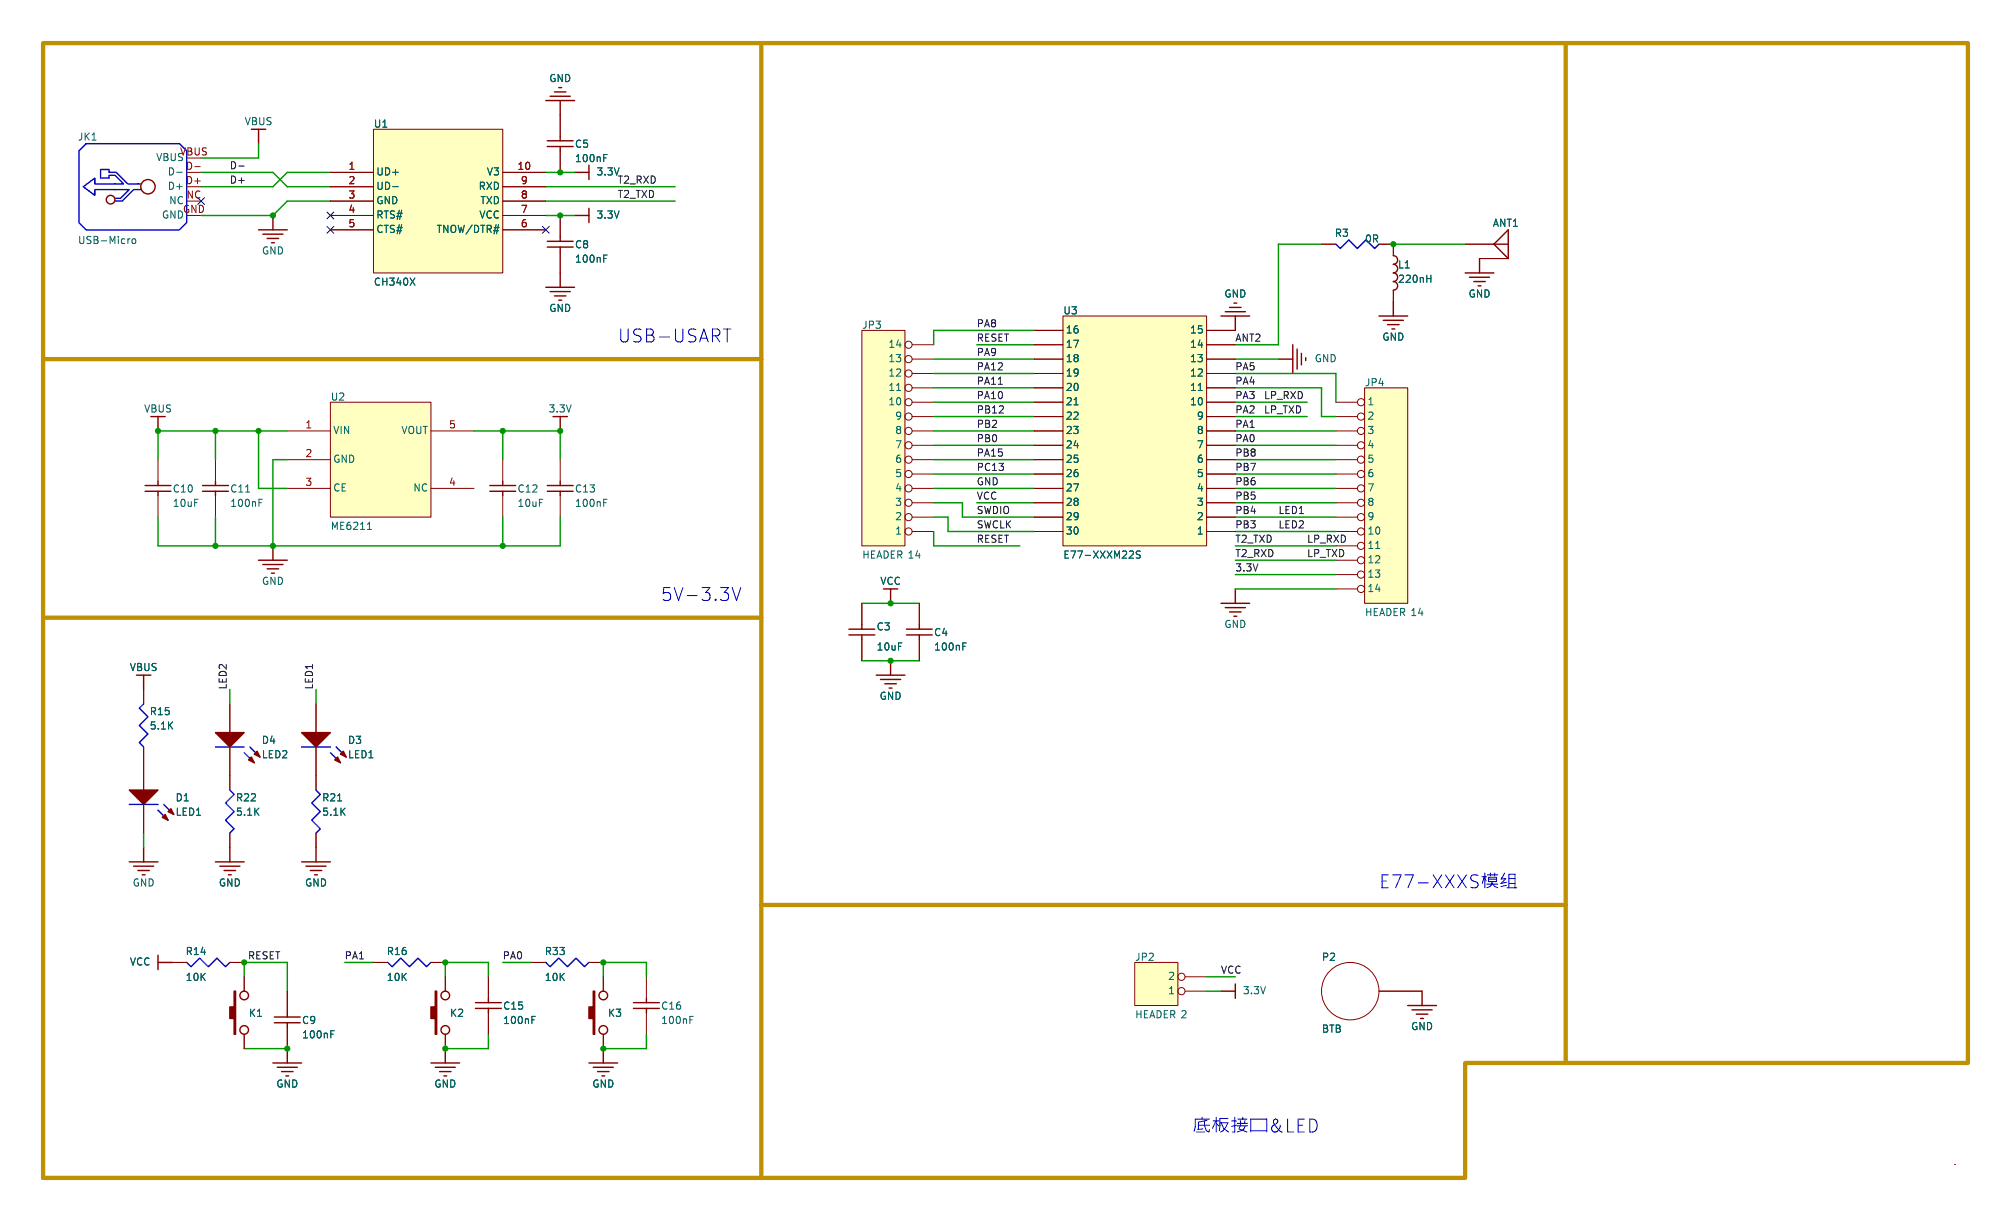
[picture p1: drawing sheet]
<svg xmlns="http://www.w3.org/2000/svg" width="356mm" height="216mm" viewBox="0 0 356 216" stroke-linecap="round" stroke-linejoin="round" font-family="sans-serif">
<g fill="none" stroke="#840000" stroke-width=".18">
<path d="M33 30.5h2.6M58.4 30.5h7.6M58.4 33h7.6M58.4 35.6h7.6M58.4 38.1h7.6M66 22.9h22.9v25.4h-22.9zM88.9 30.5h7.6M88.9 33h7.6M88.9 35.6h7.6M88.9 38.1h7.6M99.1 20.3v3.8M99.1 26.7v3.8"/>
<path d="M99.1 38.1v3.8M58.4 40.6h7.6M88.9 40.6h7.6M99.1 44.5v3.8M152.4 58.4h7.6v38.1h-7.6zM182.9 58.4h5.1M188 55.9h25.4v40.6h-25.4zM213.4 58.4h5M233.7 43.2h2.5M243.8 43.2h2.6v2M246.4 51.3v2M259.1 43.2h5.1"/>
<path d="M261.6 45.7h5.1M50.8 76.2h7.6M58.4 71.1h17.8v20.3h-17.8zM76.2 76.2h7.6M161.3 71.1h3.8M161.3 68.6h3.8M161.3 66h3.8M161.3 63.5h3.8M161.3 61h3.8M161.3 78.7h3.8M161.3 76.2h3.8M161.3 73.7h3.8"/>
<path d="M182.9 71.1h5.1M182.9 68.6h5.1M182.9 66h5.1M182.9 63.5h5.1M182.9 61h5.1M182.9 78.7h5.1M182.9 76.2h5.1M182.9 73.7h5.1M213.4 71.1h5M213.4 68.6h5M213.4 66h5M213.4 63.5h5"/>
<path d="M213.4 61h5M213.4 78.7h5M213.4 76.2h5M213.4 73.7h5M236.2 71.1h3.8M236.2 78.7h3.8M236.2 76.2h3.8M236.2 73.7h3.8M241.3 68.6h7.6v38.1h-7.6zM27.9 81.3v3.8M27.9 87.6v3.8M38.1 81.3v3.8"/>
<path d="M38.1 87.6v3.8M50.8 86.4h7.6M50.8 81.3h7.6M76.2 86.4h7.6M88.9 81.3v3.8M88.9 87.6v3.8M99.1 81.3v3.8M99.1 87.6v3.8M161.3 94h3.8M161.3 91.4h3.8M161.3 88.9h3.8M161.3 86.4h3.8"/>
<path d="M161.3 83.8h3.8M161.3 81.3h3.8M182.9 94h5.1M182.9 91.4h5.1M182.9 88.9h5.1M182.9 86.4h5.1M182.9 83.8h5.1M182.9 81.3h5.1M213.4 94h5M213.4 91.4h5M213.4 88.9h5M213.4 86.4h5"/>
<path d="M213.4 83.8h5M213.4 81.3h5M236.2 94h3.8M236.2 91.4h3.8M236.2 88.9h3.8M236.2 86.4h3.8M236.2 83.8h3.8M236.2 81.3h3.8M236.2 96.5h3.8M236.2 99.1h3.8M152.4 106.7v3.8M152.4 113v3.8"/>
<path d="M162.6 106.7v3.8M162.6 113v3.8M236.2 101.6h3.8M236.2 104.1h3.8M25.4 121.9v2.6M25.4 132.1v7.6M40.6 124.5v5M40.6 132.1v7.6M55.9 124.5v5M55.9 132.1v7.6M25.4 142.2v5.1M40.6 147.3v2.6"/>
<path d="M55.9 147.3v2.6M30.5 170.2h2.5M40.6 170.2h2.6M43.2 172.7v2.6M50.8 175.3v3.8M66 170.2h2.6M76.2 170.2h2.5M78.7 172.7v2.6M86.4 172.7v3.8M86.4 179.1v3.8M94 170.2h2.5M104.1 170.2h2.6"/>
<path d="M106.7 172.7v2.6M114.3 172.7v3.8M114.3 179.1v3.8M200.7 170.2h7.6v7.6h-7.6zM209.5 175.3h3.9M209.5 172.7h3.9M243.8 175.3h7.7M43.2 182.9v2.5M50.8 181.6v3.8M78.7 182.9v2.5M106.7 182.9v2.5M345.6 205.9h.1"/>
<circle cx="160.7" cy="78.7" r=".63"/>
<circle cx="160.7" cy="63.5" r=".63"/>
<circle cx="160.7" cy="61" r=".63"/>
<circle cx="160.7" cy="66" r=".63"/>
<circle cx="160.7" cy="68.6" r=".63"/>
<circle cx="160.7" cy="73.7" r=".63"/>
<circle cx="160.7" cy="76.2" r=".63"/>
<circle cx="160.7" cy="71.1" r=".63"/>
<circle cx="240.7" cy="78.7" r=".63"/>
<circle cx="240.7" cy="71.1" r=".63"/>
<circle cx="240.7" cy="73.7" r=".63"/>
<circle cx="240.7" cy="76.2" r=".63"/>
<circle cx="160.7" cy="94" r=".63"/>
<circle cx="160.7" cy="81.3" r=".63"/>
<circle cx="160.7" cy="88.9" r=".63"/>
<circle cx="160.7" cy="91.4" r=".63"/>
<circle cx="160.7" cy="83.8" r=".63"/>
<circle cx="160.7" cy="86.4" r=".63"/>
<circle cx="240.7" cy="94" r=".63"/>
<circle cx="240.7" cy="81.3" r=".63"/>
<circle cx="240.7" cy="88.9" r=".63"/>
<circle cx="240.7" cy="86.4" r=".63"/>
<circle cx="240.7" cy="91.4" r=".63"/>
<circle cx="240.7" cy="96.5" r=".63"/>
<circle cx="240.7" cy="83.8" r=".63"/>
<circle cx="240.7" cy="99.1" r=".63"/>
<circle cx="240.7" cy="104.1" r=".63"/>
<circle cx="240.7" cy="101.6" r=".63"/>
<circle cx="208.9" cy="172.7" r=".63"/>
<circle cx="208.9" cy="175.3" r=".63"/>
<circle cx="238.8" cy="175.3" r="5.1"/>
</g>
<g fill="none" stroke="#840000" stroke-width=".25">
<path d="M96.5 17.8h5.1M97.3 17h3.5M98 16.3h2.1M98.8 15.5h.5M99.1 17.8v2.5M45.7 22.9v2.5M48.3 38.1v2.5M96.8 25.9h4.5M96.8 24.9h4.5M99.1 24.1v.8M99.1 25.9v.8M101.6 30.5h2.5"/>
<path d="M101.6 38.1h2.5M104.1 29.2v2.6M104.1 36.8v2.6M45.7 40.6h5.1M46.5 41.4h3.5M47.2 42.2h2.1M48 42.9h.5M96.5 50.8h5.1M96.8 43.7h4.5M96.8 42.7h4.5M97.3 51.6h3.5M98 52.3h2.1"/>
<path d="M98.8 53.1h.5M99.1 41.9v.8M99.1 43.7v.8M99.1 48.3v2.5M215.9 55.9h5.1M216.7 55.1h3.5M217.4 54.4h2.1M218.2 53.6h.5M218.4 55.9v2.5M243.8 55.9h5.1M244.6 56.6h3.6M245.4 57.4h2"/>
<path d="M246.1 58.2h.5M246.4 45.2a.76 .76 0 0 1 .7 .8 .76 .76 0 0 1-.7 .7 .76 .76 0 0 1 .7 .8 .76 .76 0 0 1-.7 .8 .76 .76 0 0 1 .7 .7 .76 .76 0 0 1-.7 .8 .76 .76 0 0 1 .7 .7 .76 .76 0 0 1-.7 .8M246.4 53.3v2.6M259.1 48.3h5.1M259.8 49h3.6M260.6 49.8h2M261.4 50.5h.5M261.6 45.7v2.6M264.2 43.2h2.5M266.7 40.6v5.1l-2.5-2.5zM27.9 73.7v2.5M99.1 73.7v2.5"/>
<path d="M226.1 63.5h2.5M228.6 61v5M229.4 61.7v3.6M230.1 62.5v2M230.9 63.2v.6M25.7 86.9h4.5M25.7 85.9h4.5M27.9 85.1v.8M27.9 86.9v.7M35.8 86.9h4.6M35.8 85.9h4.6M38.1 85.1v.8"/>
<path d="M38.1 86.9v.7M45.7 99.1h5.1M46.5 99.8h3.5M48.3 96.5v2.6M86.6 86.9h4.6M86.6 85.9h4.6M88.9 85.1v.8M88.9 86.9v.7M96.8 86.9h4.5M96.8 85.9h4.5M99.1 85.1v.8M99.1 86.9v.7"/>
<path d="M25.4 119.4v2.5M47.2 100.6h2.1M48 101.3h.5M150.1 112.3h4.6M150.1 111.3h4.6M152.4 110.5v.8M152.4 112.3v.7M154.9 119.4h5.1M157.5 104.1v2.6M157.5 116.8v2.6M160.3 112.3h4.5M160.3 111.3h4.5"/>
<path d="M162.6 110.5v.8M162.6 112.3v.7M215.9 106.7h5.1M216.7 107.4h3.5M217.4 108.2h2.1M218.2 109h.5M218.4 104.1v2.6M155.7 120.1h3.6M156.5 120.9h2M157.2 121.7h.5M22.9 152.4h5M23.6 153.2h3.6"/>
<path d="M24.4 153.9h2M25.1 154.7h.6M25.4 149.9v2.5M38.1 152.4h5.1M38.9 153.2h3.5M39.6 153.9h2.1M40.4 154.7h.5M40.6 149.9v2.5M53.3 152.4h5.1M54.1 153.2h3.6M54.9 153.9h2M55.6 154.7h.5"/>
<path d="M55.9 149.9v2.5M27.9 168.9v2.6M27.9 170.2h2.6M48.5 179.8h4.6M50.8 179.1v.7M84.1 178.3h4.5M84.1 177.3h4.5M86.4 176.5v.8M86.4 178.3v.8M112 178.3h4.6M112 177.3h4.6M114.3 176.5v.8"/>
<path d="M114.3 178.3v.8M215.9 175.3h2.5M218.4 174v2.5M248.9 177.8h5.1M249.7 178.6h3.5M250.4 179.3h2.1M251.5 175.3v2.5M48.3 188h5M48.5 180.8h4.6M49 188.7h3.6M49.8 189.5h2M50.5 190.2h.6"/>
<path d="M50.8 180.8v.8M50.8 185.4v2.6M76.2 188h5.1M77 188.7h3.5M77.7 189.5h2.1M78.5 190.2h.5M78.7 185.4v2.6M104.1 188h5.1M104.9 188.7h3.6M105.7 189.5h2M106.4 190.2h.5M106.7 185.4v2.6"/>
<path d="M251.2 180.1h.5"/>
<circle cx="19.6" cy="35.3" r=".76"/>
<circle cx="26.2" cy="33" r="1.27"/>
<circle cx="43.2" cy="176" r=".76"/>
<circle cx="78.7" cy="176" r=".76"/>
<circle cx="106.7" cy="176" r=".76"/>
<circle cx="43.2" cy="182.1" r=".76"/>
<circle cx="78.7" cy="182.1" r=".76"/>
<circle cx="106.7" cy="182.1" r=".76"/>
</g>
<g fill="#ffffc2" stroke="#ffffc2" stroke-width=".18">
<path d="M66 22.9h22.9v25.4h-22.9z"/>
<path d="M152.4 58.4h7.6v38.1h-7.6z"/>
<path d="M200.7 170.2h7.6v7.6h-7.6z"/>
<path d="M188 55.9h25.4v40.6h-25.4z"/>
<path d="M241.3 68.6h7.6v38.1h-7.6z"/>
<path d="M58.4 71.1h17.8v20.3h-17.8z"/>
</g>
<g fill="none" stroke="#006464" stroke-width=".18">
<path d="M31.2 30.5h1M69.5 33h.9M106.8 27.3h.6M23 42.2l-.3 .1M23.4 42.3l.2-.1 .3 .1 .1 .5-.1 .2-.3 .1-.2-.2zM72.5 49.2l.9 1.2M73.4 49.2l-.9 1.2M87.4 40.3h.9M106.8 45.1h.6M252.3 49.3h.7M253 48.7v1.2M158.5 69h.8"/>
<path d="M211.9 69h.7M45.8 88.3h.6M65 93.6h.7M65.2 92.5l.1-.2v1.3M106.8 88.3h.6M199.6 98.7h.8M200.4 97.5v.5M201.6 97.5l-.4-.1-.2 .1v.4l.5 .2 .1 .4-.2 .2-.5-.1M170.3 113.7h.6M94.1 179.7h.6M122 179.7h.6M58.5 182.3h.6"/>
</g>
<g fill="none" stroke="#00f" stroke-width=".25">
<path d="M15.2 25.4h16.5l1.3 1.3v12.7l-1.3 1.2h-16.5l-1.2-1.2v-12.7zM24.9 32.5h-2.3l-2-2h-1.3v-.5h-1.5v1.5h1.5v-.5h1l1.5 1.5h-5v-1l-2.1 1.5 2.1 1.5v-1h6.1l-1.6 1.6h-1M24.9 33.5h-1.3l-2 2.1h-1.3M236.2 43.2l.8 .7 1.5-1.5 1.5 1.5 1.6-1.5 1.5 1.5 .7-.7M25.4 124.5l-.8 .7 1.6 1.5-1.6 1.6 1.6 1.5-1.6 1.5 .8 .8M38.1 132.1h5.1M40.6 139.7l.8 .8-1.5 1.5 1.5 1.5-1.5 1.5 1.5 1.6-.8 .7M43.2 133.1l1.8 1.8M44.2 132.1l1.8 1.8M53.3 132.1h5.1M55.9 139.7l.7 .8-1.5 1.5 1.5 1.5-1.5 1.5 1.5 1.6-.7 .7M58.4 133.1l1.8 1.8"/>
<path d="M59.4 132.1l1.8 1.8M22.9 142.2h5M27.9 143.3l1.8 1.7M29 142.2l1.7 1.8M33 170.2l.8 .7 1.5-1.5 1.5 1.5 1.6-1.5 1.5 1.5 .7-.7M68.6 170.2l.7 .7 1.6-1.5 1.5 1.5 1.5-1.5 1.5 1.5 .8-.7M96.5 170.2l.8 .7 1.5-1.5 1.5 1.5 1.6-1.5 1.5 1.5 .7-.7"/>
</g>
<g fill="#840000" stroke="#840000" stroke-width=".25">
<path d="M77 175.3h.2v7.6h-.2v-2.8h-.8v-2h.8z"/>
<path d="M104.9 175.3h.3v7.6h-.3v-2.8h-.8v-2h.8z"/>
<path d="M53.3 129.5h5.1l-2.5 2.6z"/>
<path d="M59.2 134.4l.5-.5 .5 1z"/>
<path d="M60.2 133.4l.5-.6 .5 1.1z"/>
<path d="M38.1 129.5h5.1l-2.6 2.6z"/>
<path d="M43.9 134.4l.5-.5 .6 1z"/>
<path d="M45 133.4l.5-.6 .5 1.1z"/>
<path d="M22.9 139.7h5l-2.5 2.5z"/>
<path d="M28.7 144.5l.5-.5 .5 1z"/>
<path d="M29.7 143.5l.5-.5 .5 1z"/>
<path d="M41.4 175.3h.3v7.6h-.3v-2.8h-.8v-2h.8z"/>
</g>
<path d="M34.4 29.5h1" fill="none" stroke="#a90000" stroke-width=".18"/>
<path d="M42.2 29.4h1" fill="none" stroke="#0f0f0f" stroke-width=".18"/>
<g fill="none" stroke="#0000c2" stroke-width=".18">
<path d="M127.9 58.2h1.3M129.5 103.9l.7 2.3 .8-2.3M244.4 155.8h.7M245.5 154.7h-1.1v2.3h1.1M246.2 154.7h1.6l-1 2.3M248.4 154.7h1.5l-.9 2.3M250.8 156.1h1.7M253.4 154.7l1.5 2.3M254.9 154.7l-1.5 2.3M255.6 154.7l1.5 2.3M257.1 154.7l-1.5 2.3M257.8 154.7l1.5 2.3"/>
<path d="M259.3 154.7l-1.5 2.3M261.4 154.8l-.9-.1a.56 .56 0 0 0-.5 .5 .56 .56 0 0 0 .5 .6 .84 .84 0 0 1 .9 .5 .58 .58 0 0 1-.5 .7l-.8-.1M262 155h.9M262.5 155l.3 .8M262.5 154.9l-.4 1.3M262.6 154.4v2.6M262.9 156.3h1.9M263 154.7h1.8M263.2 155.5h1.4M263.2 155.1h1.4v.8h-1.4zM263.5 154.4v.5M263.9 156.2l.4 .6 .5 .2"/>
<path d="M263.9 155.9l-.2 .6-.8 .5M264.3 154.4v.5M265.6 155.1l-.1 .4M266 154.4l-.4 .8M266.2 155.3l-.8 .2M266.3 155.3l-.9 .9 1-.2M266.4 156.5l-1 .3M266.5 157h1.7M266.8 155.3h1.1M266.8 156.2h1.1M266.8 157v-2.4h1.1v2.4M211.9 199h2"/>
<path d="M212.6 197.5v.4M212.7 199.6l-.9 .1M213 198.2v.8l.3 .9 .5 .3 .1-.5M213.4 198.1l-1.5 .3v1.3M213.9 197.9h-2.5v1.4l-.3 .8M214.5 198.2h1M215 198.3l-.6 1.2M215.1 197.5v2.7M215.1 198.6l.4 .5M215.7 198.5h1.4l-.4 .9-.4 .5-.5 .3M215.9 198.5l.5 1 .8 .7M217.1 197.8h-1.4l-.1 2.1"/>
<path d="M217.8 198.2h.9M218.3 197.5v2.7h-.4M218.7 199l-.9 .2M218.8 198.6h1.8M218.8 199.1h1.8M218.9 197.9h1.6M219.3 198.1l.1 .5-.3 1 1.4 .6M219.7 197.5v.5M220.2 198l-.1 .5M220.2 199.1l-.5 .7-.9 .4M221.2 199.9h2.8M226.4 199a.99 .99 0 0 1-1.3 1.1 .62 .62 0 0 1 0-1l.6-.5a.42 .42 0 0 0 .1-.6l-.2-.1-.3 .1a.85 .85 0 0 0 .2 1.1l.9 1 .3 .1"/>
<path d="M227.7 197.9v2.3h1.1M229.5 199h.8M230.6 197.9h-1.1v2.3h1.1M231.6 197.9a1.2 1.2 0 0 1 1.3 .7 1.2 1.2 0 0 1-.4 1.5l-.9 .1zM211.6 200.2h1.4M221.2 200.2v-2.3h2.8v2.3"/>
</g>
<path d="M7.6 7.6h340.4v180.4h-88.9v20.3h-251.5zM134.6 7.6v200.7M276.9 7.6v180.4M7.6 63.5h127M7.6 109.2h127M134.6 160h142.3" fill="none" stroke="#bf9000" stroke-width=".76"/>
<g fill="none" stroke="#009600" stroke-width=".25">
<path d="M35.6 30.5h12.7l2.5 2.5h7.6M45.7 25.4v2.5h-10.1M58.4 30.5h-7.6l-2.5 2.5h-12.7M58.4 35.6h-7.6l-2.5 2.5h-12.7M96.5 30.5h5.1M96.5 38.1h5.1M96.5 33h22.9M96.5 35.6h22.9M182.9 58.4h-17.8v2.6M233.7 43.2h-7.6v17.8h-7.7M246.4 43.2h12.7M38.1 76.2v5.1"/>
<path d="M45.7 76.2v10.2h5.1M50.8 76.2h-22.9v5.1M83.8 76.2h15.3v5.1M88.9 76.2v5.1M165.1 66h17.8M165.1 76.2h17.8M165.1 68.6h17.8M165.1 73.7h17.8M165.1 71.1h17.8M165.1 78.7h17.8M165.1 63.5h17.8M172.7 61h10.2"/>
<path d="M218.4 66h17.8v5.1M218.4 76.2h17.8M218.4 68.6h15.3v5.1h2.5M218.4 73.7h12.7M218.4 71.1h12.7M218.4 78.7h17.8M218.4 63.5h7.7M27.9 91.4v5.1h71.2v-5.1M38.1 91.4v5.1M50.8 81.3h-2.5v15.2M88.9 91.4v5.1M165.1 86.4h17.8"/>
<path d="M165.1 83.8h17.8M165.1 81.3h17.8M165.1 94v2.5h15.2M165.1 88.9h5.1v2.5h12.7M165.1 91.4h2.5v2.6h15.3M172.7 88.9h10.2M218.4 86.4h17.8M218.4 83.8h17.8M218.4 81.3h17.8M218.4 96.5h17.8M218.4 91.4h17.8M218.4 88.9h17.8"/>
<path d="M218.4 94h17.8M218.4 99.1h17.8M152.4 106.7h10.2M152.4 116.8h10.2M218.4 104.1h17.8M218.4 101.6h17.8M40.6 121.9v2.6M55.9 121.9v2.6M25.4 147.3v2.6M43.2 172.7v-2.5h7.6v5.1M61 170.2h5M78.7 172.7v-2.5h7.7v2.5"/>
<path d="M88.9 170.2h5.1M106.7 172.7v-2.5h7.6v2.5M213.4 172.7h5M213.4 175.3h2.5M43.2 185.4h7.6M86.4 182.9v2.5h-7.7M114.3 182.9v2.5h-7.6"/>
</g>
<path d="M35 35l1.2 1.2M36.2 35l-1.2 1.2M57.8 37.5l1.2 1.2M59 37.5l-1.2 1.2M57.8 40l1.2 1.2M59 40l-1.2 1.2M95.9 40l1.2 1.2M97.1 40l-1.2 1.2" fill="none" stroke="#000084" stroke-width=".18"/>
<g fill="#009600" stroke="#009600" stroke-width=".18">
<circle cx="246.4" cy="43.2" r=".46"/>
<circle cx="157.5" cy="116.8" r=".46"/>
<circle cx="157.5" cy="106.7" r=".46"/>
<circle cx="27.9" cy="76.2" r=".46"/>
<circle cx="48.3" cy="38.1" r=".46"/>
<circle cx="45.7" cy="76.2" r=".46"/>
<circle cx="38.1" cy="76.2" r=".46"/>
<circle cx="99.1" cy="38.1" r=".46"/>
<circle cx="99.1" cy="30.5" r=".46"/>
<circle cx="43.2" cy="170.2" r=".46"/>
<circle cx="50.8" cy="185.4" r=".46"/>
<circle cx="106.7" cy="170.2" r=".46"/>
<circle cx="106.7" cy="185.4" r=".46"/>
<circle cx="78.7" cy="185.4" r=".46"/>
<circle cx="78.7" cy="170.2" r=".46"/>
<circle cx="38.1" cy="96.5" r=".46"/>
<circle cx="48.3" cy="96.5" r=".46"/>
<circle cx="88.9" cy="96.5" r=".46"/>
<circle cx="88.9" cy="76.2" r=".46"/>
<circle cx="99.1" cy="76.2" r=".46"/>
</g>
<g font-size="3.2" fill="#0000c2">
<text x="109.2" y="61">USB-USART</text>
<text x="116.8" y="106.7">5V-3.3V</text>
</g>
<g font-size="1.8" fill="#006464">
<text x="97.1" y="14.8">GND</text>
<text x="43.2" y="22.4">VBUS</text>
<text x="66" y="22.9">U1</text>
<text x="13.7" y="25.1">JK1</text>
<text x="27.5" y="28.8">VBUS</text>
<text x="101.6" y="26.4">C5</text>
<text x="101.6" y="28.9">100nF</text>
<text x="29.5" y="33.8">D+</text>
<text x="29.5" y="31.3">D-</text>
<text x="66.5" y="31.3">UD+</text>
<text x="66.5" y="33.8">UD-</text>
<text x="84.5" y="33.8">RXD</text>
<text x="86" y="31.3">V3</text>
<text x="105.4" y="31.3">3.3V</text>
<text x="28.5" y="38.9">GND</text>
<text x="29.8" y="36.4">NC</text>
<text x="66.5" y="36.4">GND</text>
<text x="66.5" y="38.9">RTS#</text>
<text x="66.5" y="41.5">CTS#</text>
<text x="77.1" y="41.5">TNOW/DTR#</text>
<text x="84.6" y="38.9">VCC</text>
<text x="84.8" y="36.4">TXD</text>
<text x="105.4" y="38.9">3.3V</text>
<text x="263.9" y="40.4">ANT1</text>
<text x="13.7" y="43.4">USB-Micro</text>
<text x="46.3" y="45.3">GND</text>
<text x="101.6" y="44.2">C8</text>
<text x="101.6" y="46.7">100nF</text>
<text x="236" y="42.2">R3</text>
<text x="241.3" y="43.2">0R</text>
<text x="247.1" y="47.7">L1</text>
<text x="66" y="50.8">CH340X</text>
<text x="216.4" y="52.9">GND</text>
<text x="247.1" y="50.3">220nH</text>
<text x="259.6" y="52.9">GND</text>
<text x="97.1" y="55.4">GND</text>
<text x="152.4" y="58.4">JP3</text>
<text x="188" y="55.9">U3</text>
<text x="188.5" y="59.2">16</text>
<text x="210.3" y="59.2">15</text>
<text x="157" y="64.3">13</text>
<text x="157" y="61.8">14</text>
<text x="188.5" y="61.8">17</text>
<text x="188.5" y="64.3">18</text>
<text x="210.3" y="64.3">13</text>
<text x="210.3" y="61.8">14</text>
<text x="232.4" y="64.3">GND</text>
<text x="244.4" y="60.5">GND</text>
<text x="58.4" y="71.1">U2</text>
<text x="157" y="71.9">10</text>
<text x="157" y="69.4">11</text>
<text x="157" y="66.9">12</text>
<text x="188.5" y="66.9">19</text>
<text x="188.5" y="69.4">20</text>
<text x="188.5" y="71.9">21</text>
<text x="210.3" y="71.9">10</text>
<text x="210.3" y="69.4">11</text>
<text x="210.3" y="66.9">12</text>
<text x="241.3" y="68.6">JP4</text>
<text x="241.8" y="71.9">1</text>
<text x="25.4" y="73.2">VBUS</text>
<text x="58.9" y="77">VIN</text>
<text x="70.8" y="77">VOUT</text>
<text x="96.9" y="73.2">3.3V</text>
<text x="158.2" y="77">8</text>
<text x="158.2" y="74.5">9</text>
<text x="188.5" y="74.5">22</text>
<text x="188.5" y="77">23</text>
<text x="211.5" y="77">8</text>
<text x="211.5" y="74.5">9</text>
<text x="241.8" y="74.5">2</text>
<text x="241.8" y="77">3</text>
<text x="58.9" y="82.1">GND</text>
<text x="158.2" y="82.1">6</text>
<text x="158.2" y="79.6">7</text>
<text x="188.5" y="79.6">24</text>
<text x="188.5" y="82.1">25</text>
<text x="211.5" y="82.1">6</text>
<text x="211.5" y="79.6">7</text>
<text x="241.8" y="79.6">4</text>
<text x="241.8" y="82.1">5</text>
<text x="30.5" y="87.4">C10</text>
<text x="30.5" y="89.9">10uF</text>
<text x="40.6" y="87.4">C11</text>
<text x="40.6" y="89.9">100nF</text>
<text x="58.9" y="87.2">CE</text>
<text x="73" y="87.2">NC</text>
<text x="91.4" y="87.4">C12</text>
<text x="91.4" y="89.9">10uF</text>
<text x="101.6" y="87.4">C13</text>
<text x="101.6" y="89.9">100nF</text>
<text x="158.2" y="89.7">3</text>
<text x="158.2" y="87.2">4</text>
<text x="158.2" y="84.6">5</text>
<text x="188.5" y="84.6">26</text>
<text x="188.5" y="87.2">27</text>
<text x="188.5" y="89.7">28</text>
<text x="211.5" y="89.7">3</text>
<text x="211.5" y="87.2">4</text>
<text x="211.5" y="84.6">5</text>
<text x="241.8" y="84.6">6</text>
<text x="241.8" y="87.2">7</text>
<text x="241.8" y="89.7">8</text>
<text x="58.4" y="94">ME6211</text>
<text x="158.2" y="94.8">1</text>
<text x="158.2" y="92.3">2</text>
<text x="188.5" y="92.3">29</text>
<text x="188.5" y="94.8">30</text>
<text x="211.5" y="94.8">1</text>
<text x="211.5" y="92.3">2</text>
<text x="241.8" y="94.8">10</text>
<text x="241.8" y="92.3">9</text>
<text x="152.4" y="99.1">HEADER 14</text>
<text x="188" y="99.1">E77-XXXM22S</text>
<text x="241.8" y="97.3">11</text>
<text x="241.8" y="99.9">12</text>
<text x="46.3" y="103.7">GND</text>
<text x="155.6" y="103.7">VCC</text>
<text x="241.8" y="102.4">13</text>
<text x="241.8" y="105">14</text>
<text x="154.9" y="111.8">C3</text>
<text x="165.1" y="112.8">C4</text>
<text x="216.4" y="111.3">GND</text>
<text x="241.3" y="109.2">HEADER 14</text>
<text x="22.9" y="118.9">VBUS</text>
<text x="154.9" y="115.3">10uF</text>
<text x="165.1" y="115.3">100nF</text>
<text x="155.5" y="124">GND</text>
<text x="26.4" y="126.7">R15</text>
<text x="26.4" y="129.3">5.1K</text>
<text x="46.2" y="131.8">D4</text>
<text x="61.5" y="131.8">D3</text>
<text x="46.2" y="134.4">LED2</text>
<text x="61.5" y="134.4">LED1</text>
<text x="31" y="142">D1</text>
<text x="41.7" y="142">R22</text>
<text x="56.9" y="142">R21</text>
<text x="31" y="144.5">LED1</text>
<text x="41.7" y="144.5">5.1K</text>
<text x="56.9" y="144.5">5.1K</text>
<text x="23.4" y="157">GND</text>
<text x="38.6" y="157">GND</text>
<text x="53.9" y="157">GND</text>
<text x="22.9" y="171">VCC</text>
<text x="32.8" y="169.2">R14</text>
<text x="32.8" y="173.7">10K</text>
<text x="68.3" y="169.2">R16</text>
<text x="68.3" y="173.7">10K</text>
<text x="96.3" y="169.2">R33</text>
<text x="96.3" y="173.7">10K</text>
<text x="200.7" y="170.2">JP2</text>
<text x="206.4" y="173.5">2</text>
<text x="233.7" y="170.2">P2</text>
<text x="88.9" y="178.8">C15</text>
<text x="116.8" y="178.8">C16</text>
<text x="206.4" y="176.1">1</text>
<text x="219.7" y="176.1">3.3V</text>
<text x="43.9" y="180.1">K1</text>
<text x="53.3" y="181.3">C9</text>
<text x="53.3" y="183.9">100nF</text>
<text x="79.5" y="180.1">K2</text>
<text x="88.9" y="181.3">100nF</text>
<text x="107.4" y="180.1">K3</text>
<text x="116.8" y="181.3">100nF</text>
<text x="200.7" y="180.3">HEADER 2</text>
<text x="233.7" y="182.9">BTB</text>
<text x="249.5" y="182.4">GND</text>
<text x="48.8" y="192.6">GND</text>
<text x="76.7" y="192.6">GND</text>
<text x="104.7" y="192.6">GND</text>
</g>
<g font-size="1.8" fill="#a90000">
<text x="31.8" y="27.7">VBUS</text>
<text x="32.8" y="32.8">D+</text>
<text x="32.8" y="30.2">D-</text>
<text x="32.9" y="35.3">NC</text>
<text x="61.6" y="30.2">1</text>
<text x="61.6" y="32.8">2</text>
<text x="61.6" y="35.3">3</text>
<text x="91.4" y="30.2">10</text>
<text x="92" y="35.3">8</text>
<text x="92" y="32.8">9</text>
<text x="32.3" y="37.8">GND</text>
<text x="61.6" y="37.8">4</text>
<text x="61.6" y="40.4">5</text>
<text x="92" y="40.4">6</text>
<text x="92" y="37.8">7</text>
<text x="53.9" y="75.9">1</text>
<text x="79.3" y="75.9">5</text>
<text x="53.9" y="81">2</text>
<text x="53.9" y="86.1">3</text>
<text x="79.3" y="86.1">4</text>
</g>
<g font-size="1.8" fill="#0f0f0f">
<text x="40.6" y="30.1">D-</text>
<text x="40.6" y="32.7">D+</text>
<text x="109.2" y="32.7">T2_RXD</text>
<text x="109.2" y="35.2">T2_TXD</text>
<text x="172.7" y="58.1">PA8</text>
<text x="172.7" y="60.6">RESET</text>
<text x="172.7" y="63.2">PA9</text>
<text x="172.7" y="65.7">PA12</text>
<text x="218.4" y="65.7">PA5</text>
<text x="218.4" y="60.6">ANT2</text>
<text x="172.7" y="70.8">PA10</text>
<text x="172.7" y="68.2">PA11</text>
<text x="218.4" y="68.2">PA4</text>
<text x="218.4" y="70.8">PA3</text>
<text x="223.5" y="70.8">LP_RXD</text>
<text x="172.7" y="73.3">PB12</text>
<text x="172.7" y="75.9">PB2</text>
<text x="218.4" y="75.9">PA1</text>
<text x="218.4" y="73.3">PA2</text>
<text x="223.5" y="73.3">LP_TXD</text>
<text x="172.7" y="78.4">PB0</text>
<text x="172.7" y="80.9">PA15</text>
<text x="172.7" y="83.5">PC13</text>
<text x="218.4" y="83.5">PB7</text>
<text x="218.4" y="80.9">PB8</text>
<text x="218.4" y="78.4">PA0</text>
<text x="172.7" y="88.6">VCC</text>
<text x="172.7" y="86">GND</text>
<text x="218.4" y="88.6">PB5</text>
<text x="218.4" y="86">PB6</text>
<text x="172.7" y="91.1">SWDIO</text>
<text x="172.7" y="93.6">SWCLK</text>
<text x="218.4" y="93.6">PB3</text>
<text x="218.4" y="91.1">PB4</text>
<text x="226.1" y="93.6">LED2</text>
<text x="226.1" y="91.1">LED1</text>
<text x="172.7" y="96.2">RESET</text>
<text x="218.4" y="101.3">3.3V</text>
<text x="218.4" y="96.2">T2_TXD</text>
<text x="218.4" y="98.7">T2_RXD</text>
<text x="231.1" y="96.2">LP_RXD</text>
<text x="231.1" y="98.7">LP_TXD</text>
<text x="40.3" y="121.9" transform="rotate(-90 40.3 121.9)">LED2</text>
<text x="55.5" y="121.9" transform="rotate(-90 55.5 121.9)">LED1</text>
<text x="43.8" y="169.8">RESET</text>
<text x="61" y="169.8">PA1</text>
<text x="88.9" y="169.8">PA0</text>
<text x="215.9" y="172.4">VCC</text>
</g>
</svg>
